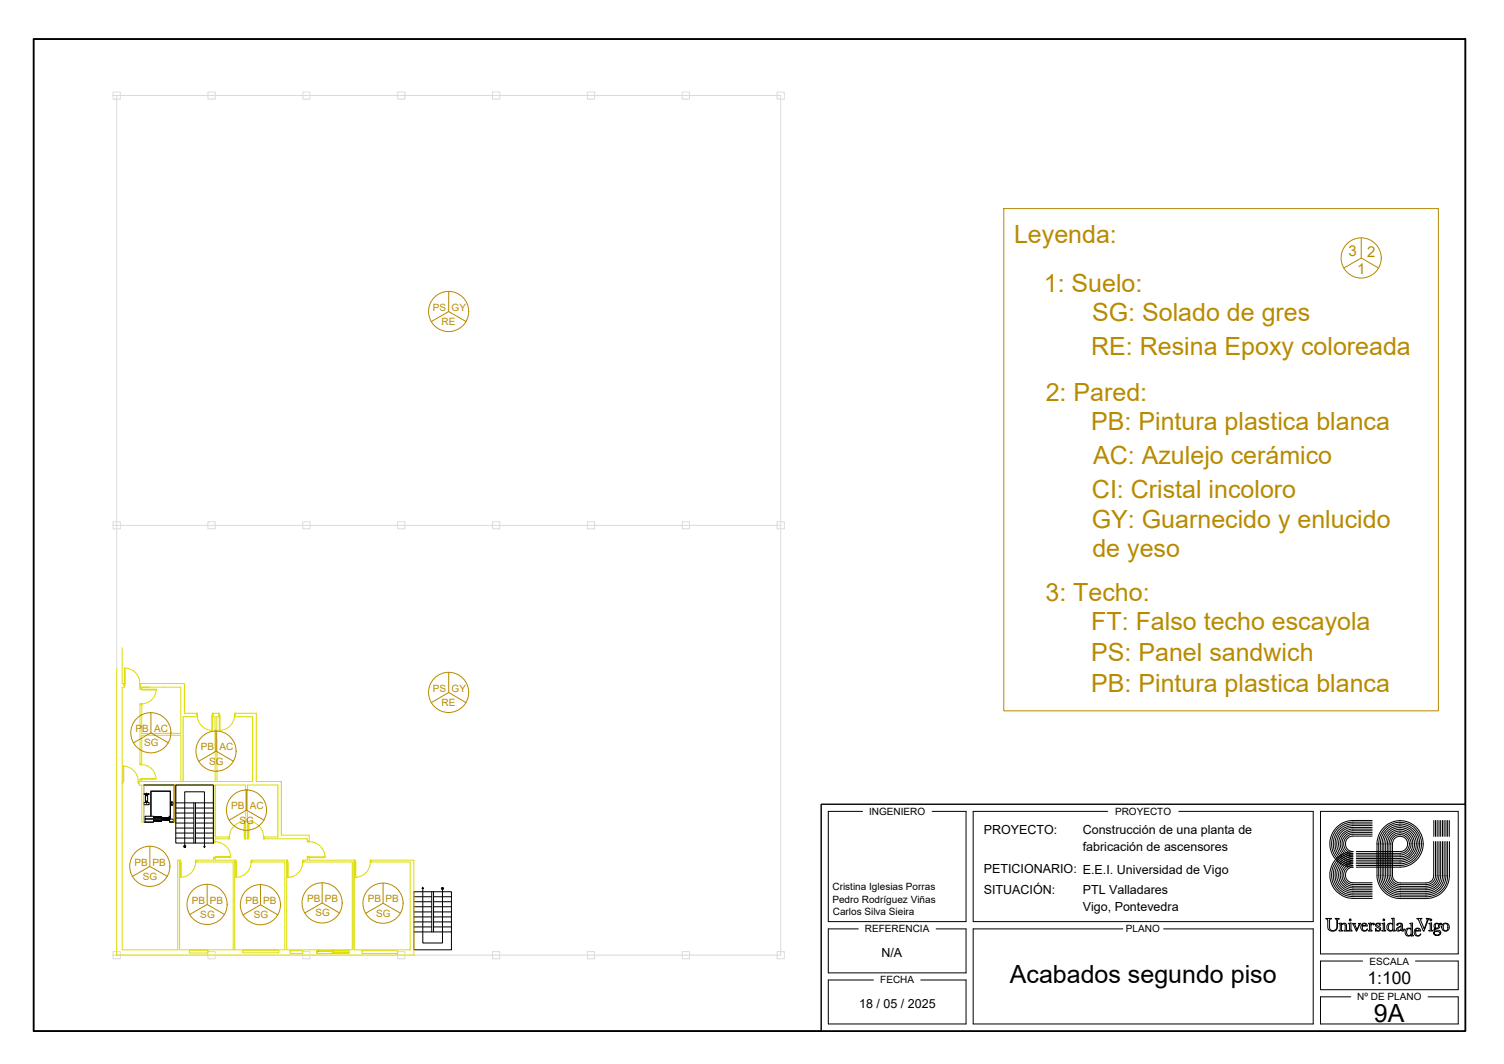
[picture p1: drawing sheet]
<svg xmlns="http://www.w3.org/2000/svg" width="420mm" height="297mm" viewBox="0 0 420 297" stroke-linecap="round" stroke-linejoin="round" font-family="sans-serif">
<!-- layer: Estructura -->
<g fill="none" stroke="#dcdcdc" stroke-width=".28">
<path d="M31.6 25.7h2v2h-2zM31.6 26.7h1M58.1 25.7h2v2h-2zM84.6 25.7h2v2h-2zM111.1 25.7h2v2h-2zM137.6 25.7h2v2h-2zM164.1 25.7h2v2h-2zM190.6 25.7h2v2h-2zM217.1 25.7h2v2h-2zM31.6 146.7h1v-120h185.5v120M31.6 145.7h2v1.9h-2zM32.6 146.7h185.5v119.9h-185.5z"/>
<path d="M58.1 145.7h2v1.9h-2zM84.6 145.7h2v1.9h-2zM111.1 145.7h2v1.9h-2zM137.6 145.7h2v1.9h-2zM164.1 145.7h2v1.9h-2zM190.6 145.7h2v1.9h-2zM217.1 145.7h2v1.9h-2zM31.6 265.7h2v2h-2zM31.6 266.6h1M58.1 265.7h2v2h-2zM84.6 265.7h2v2h-2zM111.1 265.7h2v2h-2z"/>
<path d="M137.6 265.7h2v2h-2zM164.1 265.7h2v2h-2zM190.6 265.7h2v2h-2zM217.1 265.7h2v2h-2z"/>
</g>
<g fill="none" stroke="#dd0" stroke-width=".28">
<path d="M34.5 190.8h.3v.5h-.3zM34.8 186.5a4.3 4.3 0 0 1 4.3 4.3M34.8 186.5h.2v4.3h-.2zM39.1 190.8h.2v.5h-.3zM39.1 192.2h.5v.2l-.5 .1zM39.1 196.5h.5v.3h-.5zM39.6 192.4h4.1v.2h-4.1zM43.6 192.4a4.1 4.1 0 0 1-4 4.1M54.9 199.1h.3l-.1 .5h-.2zM55.1 199.6a4.3 4.3 0 0 0 4.3 4.3M59.2 199.6h.2v4.3h-.2zM59.4 199.1h.2v.5h-.2z"/>
<path d="M61 199.1h.3v.5h-.3zM61.3 199.6h.2v4.3h-.2zM65.5 199.1h.3v.5h-.3zM65.5 199.6a4.3 4.3 0 0 1-4.3 4.3M34.1 218.2h.2l.1 .5h-.3zM34.3 213.9a4.3 4.3 0 0 1 4.3 4.3M34.3 213.9h.2v4.3h-.2zM38.6 218.2h.3v.5h-.3zM39.1 217.5h.5v.2h-.5zM39.1 213.3h.5v.2h-.5zM39.6 213.5a4 4 0 0 1 4 4M39.6 217.3h4v.2h-4z"/>
<path d="M59.6 239.3h.6v.3h-.6zM59.6 234.9h.6v.2h-.6zM60.1 235a4.3 4.3 0 0 1 4.3 4.3M60.2 239.2h4.2v.1h-4.2zM63.9 233.7h.2l.1 .5h-.3zM68.2 229.3h.2v4.4h-.2zM68.4 229.3a4.3 4.3 0 0 0-4.3 4.3M68.4 233.7h.2v.5h-.3zM69.1 233.6h.2l.1 .6h-.3zM69.3 229.3a4.3 4.3 0 0 1 4.3 4.3M69.3 229.3h.3v4.3h-.3zM73.7 233.6h.2v.6h-.3z"/>
<path d="M85.9 239.1l.5 .1v.2h-.5zM85.9 234.8h.5v.2l-.5 .1zM86.4 235a4.4 4.4 0 0 1 4.4 4.4M86.4 239.2h4.4v.2h-4.4zM50.2 240.1h.3l-.1 .6h-.2zM50.4 240.7h.2v4.2h-.2zM54.6 240.1h.3v.6h-.2zM54.7 240.6a4.3 4.3 0 0 1-4.3 4.3M65.7 240.1h.3l-.1 .6h-.2zM65.9 240.7h.2v4.2h-.2zM70.1 240.1h.3v.6h-.3zM70.1 240.6a4.3 4.3 0 0 1-4.3 4.3"/>
<path d="M80.1 240.1h.2v.6h-.2zM80.3 240.7h.2v4.3h-.2zM84.5 240.1h.3v.6h-.2zM84.6 240.7a4.3 4.3 0 0 1-4.3 4.3M98.9 240.1h.3v.6h-.3zM99.2 240.7h.2v4.2h-.2zM103.4 240.1h.3v.6h-.2zM103.5 240.6a4.3 4.3 0 0 1-4.3 4.3"/>
</g>
<g fill="none" stroke="#dd0" stroke-width=".28">
<path d="M32.6 186.7v79.9h83v-26.5h-12.2M34.1 180.8v10h.9M34.8 190.8v1h-.7v26.4h.4M39 191.3l.1 .5M39.1 190.8h12.4v8.3h3.7M39.1 191.8h11.4v13h-10.9v-8.3M39.1 191.8v.4M39.1 196.5v17M39.6 191.8v.8M59.4 199.1h1.9M65.5 199.1h6.1v19.1h7v15M34.1 218.7v46.5h15.6v-25.1h.5v25.1h15v-24.5h-10.3v-.6h4.7v-.5"/>
<path d="M38.9 218.2v1h.7v10.4h.5v-10.4l19.5-.1v15.8M39.1 217.5v.7M39.6 213.5v-8.2h10.9v12.9M39.6 217.3v.9M48.6 219.1v10.5h.5v-10.5M55.1 200.1h-4v18.1M59.2 200.1h.9v18.1h-21.5M60.1 219.1v14.6h4M60.1 219.1h8.5v14.6h-.2M60.1 219.1v14.6M61.5 200.1h-.9v18.1h10v-18.1h-5.1M78.6 218.2v15h7.8v1.8"/>
<path d="M59.6 239.6h.5v.6M64.2 234.2h-4.1v.7h-.5M68.3 234.2h1.1M69.3 233.7h-.2v-14.6h8.5v14.6h-3.9M73.6 234.2h12.3v.9M60.1 240.1h5.6l-.1 25.1h14v-24.5h-9.2v-.6h9.9M80.3 240.7h-.2v24.5h18.3v-24.5h-13.8M84.5 240.1h1.4v-1h.5v1h12.8M98.9 240.7v24.5M99.2 240.7h-.3v24.5M103.5 240.7h11.1v24.5h-15.7"/>
</g>
<!-- layer: Escaleras -->
<g fill="#000" stroke="#000" stroke-width=".28">
<path d="M42.9 228l2.2 .3v-.3zM42.9 228l2.2 .3h-2.2z"/>
<path d="M42.9 229l2.2 .3v-.3zM42.9 229l2.2 .3h-2.2z"/>
<path d="M45.1 228.3l2.3 .3v-.3zM45.1 228.3l2.3 .3h-2.3z"/>
<path d="M45.1 228.7l2.3 .3v-.3zM45.1 228.7l2.3 .3h-2.3z"/>
<path d="M51.4 236.4l.2-.1zM51.6 236.3l.1 .2h-.2zM51.6 236.3l.1 .2 .1-.1z"/>
<path d="M51.6 236.1v.2l.1-.2zM51.4 236.2l.2 .1zM51.4 236.2v.2l.2-.1z"/>
<path d="M51.6 236.3l.2 .1zM51.7 236.1l-.1 .2z"/>
<path d="M123.4 247.9v.2l.2-.1zM123.4 248.1l.2-.1z"/>
<path d="M123.6 248l.1 .2zM123.6 248l.2 .1-.1 .1zM123.6 248l.2 .1z"/>
<path d="M123.7 247.8l-.1 .2zM123.5 247.8h.2l-.1 .2zM123.5 247.8l.1 .2z"/>
</g>
<g fill="none" stroke="#000" stroke-width=".28">
<path d="M49.1 219.1h10.5v16.3h-10.5zM40.1 221.6h1.6v.2h-1.6zM40.1 224.1h1.6v.5h-1.6zM40.6 221.9h.6v2h-.6zM40.9 221.4v.8M40.9 223.5v.8M42.1 227.9v-7.1h5.5v7.1M42.2 227.9v-7h5.3v7M42.9 229.6h-2.8v-10.5h8.5v10.5h-1.2M42.9 228h2.2v.3h-2.2zM42.9 229h2.2v.3h-2.2zM42.9 228l-2.4-.1v.7h4.6"/>
<path d="M45.1 228.7h2.3v.3h-2.3zM45.1 228.3h2.3v.3h-2.3zM45.1 228.7h-4.6v.8h2.4v-.2M47.2 227.9h.4v.7h-.2zM47.4 228.7h1v.7h-1zM47.9 223.9h.4v.9h-.4zM49.1 224.1h10.5M49.1 234h5M49.1 232.6h5M49.1 231.2h5M49.1 229.8h5M49.1 228.4h5"/>
<path d="M49.1 227h5M49.1 225.6h5M51.6 236.3v-15.2h5.5v15.2M54.1 224.1v11.3M54.6 224.1v11.3M54.6 234h5M54.6 232.6h5M54.6 231.2h5M54.6 229.8h5M54.6 228.4h5M54.6 227h5M54.6 225.6h5"/>
<path d="M56.9 236.3h.4l-.2 .3zM115.6 248.9h10.5v16.3h-10.5zM115.6 250.3h5M115.6 251.7h5M115.6 253.1h5M115.6 254.6h5M115.6 256h5M115.6 257.4h5M115.6 258.8h5M118.1 248.1v15.2h5.5v-15.2M118.1 247.7l.2 .4h-.4zM120.6 248.9v11.3"/>
<path d="M121.1 248.9v11.3M121.1 250.3h5M121.1 251.7h5M121.1 253.1h5M121.1 254.6h5M121.1 256h5M121.1 257.4h5M121.1 258.8h5M115.6 260.2h10.5"/>
</g>
<path d="M89.1 265.5h.1M89.1 265.4l-.1 .1M92.8 265.4v.1M92.8 265.5h.1M93.2 265.8h.1M93.2 265.3h4.1M93.2 265.6h4M96.9 265.8h.1" fill="none" stroke="#dcdcdc" stroke-width=".28"/>
<g fill="none" stroke="#dd0" stroke-width=".28">
<path d="M52.9 265.3h5.2v.8h-5.2zM67.9 265.3h10v.7h-10zM81 265.4h3.6v.8h-3.6zM88.5 265.3h.1v.6h-.1zM88.5 265.9v.3h9v-.3M88.6 265.3h8.7M88.7 265.3l.4 .1-.1 .2h-.3zM89 265.5h.1M89.1 265.5h.1M89.1 265.4h3.7zM89.1 265.4l3.7 .1zM89.1 265.4h.1"/>
<path d="M89.1 265.6h3.7M92.7 265.4l.5-.1v.3h-.4zM92.7 265.4h.1M92.7 265.5h.1M92.8 265.5h.1M92.8 265.7h.5l-.1 .2h-.4zM93.2 265.8h.1M93.2 265.7l3.7 .1zM93.2 265.8l3.7 .1zM93.2 265.4h.1M93.2 265.3h.1M93.2 265.3v.3v-.2"/>
<path d="M93.2 265.9h3.7M93.2 265.7h3.7M93.3 265.7h.1M93.3 265.9h.1M96.9 265.8h.1M96.9 265.7h.1M96.9 265.9h.1M96.9 265.7h.4v.2h-.4zM97.3 265.8h.1M97.3 265.4h.1M97.3 265.3v.2M97.3 265.4l-.1 .2 .1-.1"/>
<path d="M97.3 265.3h.2v.6h-.2zM97.3 265.5h.1M101.1 265.4h10v.8h-10z"/>
</g>
<path d="M89 265.6h.1M92.8 265.6h.1M93.2 265.9h.1M96.9 265.9h.1" fill="none" stroke="#000" stroke-width=".28"/>
<g fill="none" stroke="#b88a00" stroke-width=".28">
<path d="M280.4 58.2h121.4v140.2h-121.4zM380.3 66.4v5.6l-4.9 2.8M380.3 72l4.8 2.8M125.3 81.4v5.6l-4.8 2.8M125.3 87l4.9 2.8M42.2 199v5.6l-4.9 2.8M125.3 187.7v5.6l-4.8 2.9M125.3 193.3l4.9 2.9M42.2 204.6l4.8 2.8M60.4 204.1v5.6l-4.9 2.8M60.4 209.7l4.8 2.8M41.9 236.2v5.7l-4.9 2.8"/>
<path d="M68.9 220.5v5.7l-4.9 2.8M68.9 226.2l4.8 2.8M41.9 241.9l4.8 2.8M57.9 246.9v5.6l-4.9 2.8M57.9 252.5l4.8 2.8M72.8 247v5.6l-4.9 2.8M72.8 252.6l4.8 2.8M90 246.5v5.6l-4.9 2.8M90 252.1l4.9 2.8M107 246.5v5.7l-4.8 2.8M107 252.2l4.9 2.8"/>
<circle cx="380.3" cy="72" r="5.6"/>
<circle cx="125.3" cy="87" r="5.6"/>
<circle cx="125.3" cy="193.3" r="5.6"/>
<circle cx="42.1" cy="204.6" r="5.6"/>
<circle cx="60.3" cy="209.7" r="5.6"/>
<circle cx="68.9" cy="226.2" r="5.6"/>
<circle cx="41.8" cy="241.9" r="5.6"/>
<circle cx="57.8" cy="252.5" r="5.6"/>
<circle cx="72.7" cy="252.6" r="5.6"/>
<circle cx="90" cy="252.1" r="5.6"/>
<circle cx="107" cy="252.1" r="5.6"/>
</g>
<!-- layer: Ventana grafica 1 -->
<path d="M9.4 10.9h400v213.6h-180v63.4h-220zM368.9 226.5v39.8M407.4 226.5v39.8" fill="none" stroke="#000" stroke-width=".28"/>
<!-- layer: Borde Formato -->
<path d="M9.4 10.9h400v277h-400z" fill="none" stroke="#000" stroke-width=".51"/>
<!-- layer: Cajetin.Lineas -->
<path d="M241 226.5h-9.6v30.8h38.5v-30.8h-9.5M309.4 226.5h-37.5v30.8h95v-30.8h-37.6M368.9 226.5h38.5M409.4 224.5h-180v63.4M239.8 259.3h-8.4v12.3h38.5v-12.3h-8.4M313.7 259.3h-41.8v26.6h95v-26.6h-41.8M244 273.6h-12.6v12.3h38.5v-12.3h-12.7M368.9 266.3h38.5M377.4 278.3h-8.5v7.6h38.5v-7.6h-8.5M380.7 268.3h-11.8v8h38.5v-8h-12" fill="none" stroke="#000" stroke-width=".28"/>
<!-- layer: 0 -->
<g fill="none" stroke="#000" stroke-width=".28">
<path d="M378 229.1h5.3M378 237.7a6.5 6.5 0 0 0-6.5 6.6 6.5 6.5 0 0 0 6.5 6.5M378 229.1a6.5 6.5 0 0 0-6.5 6.5 6.5 6.5 0 0 0 6.5 6.5M378.9 238.7h12.3M383.3 229.5h-5.3a6.1 6.1 0 0 0-6 6.1 6.1 6.1 0 0 0 6 6 2.65 2.65 0 0 0-2.6 2.7 2.65 2.65 0 0 0 2.6 2.6h5.3M383.3 230h-5.3a5.5 5.5 0 0 0-5.5 5.6 5.5 5.5 0 0 0 5.5 5.5 3.2 3.2 0 0 0-3.1 3.2 3.2 3.2 0 0 0 3.1 3.1h5.3M383.3 230.5h-5.3a5.1 5.1 0 0 0-5 5.1 5.1 5.1 0 0 0 5 5.1 3.6 3.6 0 0 0-3.6 3.6 3.6 3.6 0 0 0 3.6 3.6h5.3M383.3 231h-5.3a4.6 4.6 0 0 0-4.6 4.6 4.6 4.6 0 0 0 4.6 4.5 4.1 4.1 0 0 0-4.1 4.2 4.1 4.1 0 0 0 4.1 4.1h5.3M383.3 231.5h-5.3a4.1 4.1 0 0 0-4.1 4.1 4.1 4.1 0 0 0 4.1 4.1 4.6 4.6 0 0 0-4.6 4.6 4.6 4.6 0 0 0 4.6 4.6h5.3M383.3 231.9h-5.3a3.6 3.6 0 0 0-3.6 3.7 3.6 3.6 0 0 0 3.6 3.6 5.1 5.1 0 0 0-5 5.1 5.1 5.1 0 0 0 5 5h5.3M383.3 232.4h-5.3a3.1 3.1 0 0 0-3.1 3.2 3.1 3.1 0 0 0 3.1 3.1 5.6 5.6 0 0 0-5.5 5.6 5.6 5.6 0 0 0 5.5 5.5h5.3M383.3 232.9h-5.3a2.67 2.67 0 0 0-2.6 2.7 2.67 2.67 0 0 0 2.6 2.6 6 6 0 0 0-6 6.1 6 6 0 0 0 6 6h5.3"/>
<path d="M383.3 233.4h-5.3a2.16 2.16 0 0 0-2.1 2.2 2.16 2.16 0 0 0 2.1 2.1M384.7 235.5v8.9a6.5 6.5 0 0 0 6.5 6.5h7.2a6.4 6.4 0 0 0 6.5-6.4M385.1 235.5v8.9M385.6 235.5v8.9M386.1 235.5v8.9M386.6 235.5v8.9M387.1 235.5v8.9M387.6 235.7a3.6 3.6 0 0 1 3.5-3.7 3.6 3.6 0 0 1 3.6 3.5 3.6 3.6 0 0 1-3.5 3.7h-12.3M387.6 235.5v8.9a3.5 3.5 0 0 0 3.6 3.5h7.2a3.5 3.5 0 0 0 3.6-3.4M388 235.5v8.9a3.1 3.1 0 0 0 3.2 3.1l7.2-.1a2.91 2.91 0 0 0 3.1-2.9M388.5 235.5v8.9a2.54 2.54 0 0 0 2.7 2.6h7.2a2.54 2.54 0 0 0 2.6-2.5M389 235.5v8.9a2.17 2.17 0 0 0 2.2 2.1h7.2a2.03 2.03 0 0 0 2.1-2"/>
<path d="M391.1 229.1a6.5 6.5 0 0 1 6.5 6.6M391.2 229.1a6.5 6.5 0 0 0-6.5 6.6M393.2 235.6a2.12 2.12 0 0 0-2.1-2.1 2.12 2.12 0 0 0-2.1 2.2M393.2 235.5a2.1 2.1 0 0 1-2 2.2h-12.3M393.7 235.6a2.6 2.6 0 0 0-2.6-2.6 2.6 2.6 0 0 0-2.6 2.7M393.7 235.5a2.68 2.68 0 0 1-2.5 2.7h-12.3M394.2 235.6a3.1 3.1 0 0 0-3.1-3.1 3.1 3.1 0 0 0-3.1 3.2M394.2 235.5a3.1 3.1 0 0 1-3.1 3.2M395.2 235.5a4.1 4.1 0 0 1-4 4.2h-12.3M395.2 235.6a4 4 0 0 0-4.1-4.1 4 4 0 0 0-4 4.2M395.6 235.5a4.6 4.6 0 0 1-4.5 4.6M395.6 235.6a4.5 4.5 0 0 0-4.5-4.6 4.5 4.5 0 0 0-4.5 4.7"/>
<path d="M396.2 235.5a5.1 5.1 0 0 1-5.1 5.2M396.2 235.6a5 5 0 0 0-5.1-5.1 5 5 0 0 0-5 5.2M396.6 235.5a5.5 5.5 0 0 1-5.5 5.6M396.6 235.6a5.5 5.5 0 0 0-5.5-5.5 5.5 5.5 0 0 0-5.5 5.6M397.1 235.5a6 6 0 0 1-6 6.1M397.1 235.6a6 6 0 0 0-6-6 6 6 0 0 0-6 6.1M397.6 235.5a6.6 6.6 0 0 1-6.5 6.6M400.5 234.9v9.6M400.6 229.1v4.4M401 229.1v4.4M401 234.9v9.6M401.5 229.1v4.4"/>
<path d="M401.5 234.9v9.6M402 229.1v4.4M402 234.9v9.6M402.5 229.1v4.4M402.5 234.9v9.6M403 229.1v4.4M403 234.9v9.6M403.4 229.1v4.4M403.4 234.9v9.6M403.9 229.1v4.4M403.9 234.9v9.6M404.4 234.9v9.6a5.9 5.9 0 0 1-6 5.8h-7.2a6 6 0 0 1-6.1-6"/>
<path d="M404.4 229.1v4.4M404.9 229.1v4.4M404.9 234.9v9.6M370.4 256.4h1.5l-.5 .4v2a1.02 1.02 0 0 0 1.1 1 1.02 1.02 0 0 0 1-1.1v-1.7a.36 .36 0 0 0-.1-.3 .36 .36 0 0 0-.4-.1v-.2h1.1l-.5 .6v1.7a1.37 1.37 0 0 1-1.2 1.3 1.37 1.37 0 0 1-1.5-1.1v-2.1zM374.1 257.8l.6-.1v.4a.76 .76 0 0 1 .9-.4 .76 .76 0 0 1 .6 .7v1.2l.3 .3h-1l.3-.2v-1.3a.53 .53 0 0 0-.5-.5 .53 .53 0 0 0-.6 .4v1.3l.4 .3h-1l.3-.3v-1.4zM376.7 257.8l.7-.1v2l.3 .2h-1.1l.4-.3v-1.6zM377 256.7h.4v.3h-.4zM377.8 257.8h.9l-.2 .3 .6 1.4 .6-1.3-.2-.4h.6l-1.1 2.2zM378 242.1a2.18 2.18 0 0 0-2.1 2.2 2.18 2.18 0 0 0 2.1 2.2h5.3M378 250.8h5.3M378.9 242.1h12.3M378.9 240.1h12.3"/>
<path d="M378.9 240.7h12.3M378.9 241.1h12.3M378.9 241.6h12.3M380.4 258a.84 .84 0 0 1 1-.3 .84 .84 0 0 1 .6 .8h-1.4v.4a.76 .76 0 0 0 .7 .9l.7-.4a1.05 1.05 0 0 1-1.6 .3 1.05 1.05 0 0 1 0-1.7zM380.7 258a.46 .46 0 0 1 .6-.2 .46 .46 0 0 1 .3 .6h-1zM382.3 257.8l.6-.1 .1 .5a.47 .47 0 0 1 .4-.5 .47 .47 0 0 1 .5 .4l-.2 .1-.2-.3-.5 .4v1.3l.3 .3h-1l.3-.3v-1.6zM384.4 257.9l.5-.2 .5 .2 .2-.2v.7a.59 .59 0 0 0-1-.4v.3a1.2 1.2 0 0 1 1.1 1.3l-.4 .3-.8-.2-.2 .3v-.8a.64 .64 0 0 0 .5 .6 .64 .64 0 0 0 .6-.3l-.1-.3-.9-.6-.1-.3zM385.6 244.3a5.6 5.6 0 0 0 5.6 5.6h7.2a5.5 5.5 0 0 0 5.5-5.4M386.1 257.8l.7-.1v2l.3 .2h-1.1l.4-.2v-1.7zM386.1 244.3a5 5 0 0 0 5.1 5.1h7.2a4.9 4.9 0 0 0 5-4.9M386.4 256.7h.4v.3h-.4zM386.6 244.3a4.6 4.6 0 0 0 4.6 4.6h7.2a4.5 4.5 0 0 0 4.6-4.4"/>
<path d="M387.1 244.3a4 4 0 0 0 4.1 4.1h7.2a3.9 3.9 0 0 0 4.1-3.9M388 258.1l.7-.3 .4 .4v1.2l-.4 .4-.5-.1a1.24 1.24 0 0 1-.2-1.6zM388.8 256.4l.7-.1v3.1l.3 .5-.6 .1-.1-.4a1.03 1.03 0 0 1-1.5 0 1.03 1.03 0 0 1 0-1.4l.8-.5 .7 .3v-1.3zM390.2 258a.86 .86 0 0 1 1-.3 .86 .86 0 0 1 .6 .8v1.2l.4-.2a.38 .38 0 0 1-.4 .5 .38 .38 0 0 1-.4-.4 .7 .7 0 0 1-.7 .4 .7 .7 0 0 1-.6-.6l1.3-.9v-.5a.53 .53 0 0 0-.6-.2 .53 .53 0 0 0-.4 .5h-.2zM390.6 259.2l.8-.6v.8a.47 .47 0 0 1-.4 .4 .47 .47 0 0 1-.5-.4zM392.3 259.5h.1M393.1 259.5l.6-.3 .5 .4v1.2l-.3 .3a.91 .91 0 0 1-1-.5 .91 .91 0 0 1 .2-1.1zM393.9 257.8l.7-.1v3.3l.3 .2-.6 .2-.1-.4a1.05 1.05 0 0 1-1.5 .1 1.05 1.05 0 0 1 0-1.5 .94 .94 0 0 1 1.5-.2v-1.3zM395.4 259.4a.87 .87 0 0 1 .9-.2 .87 .87 0 0 1 .6 .7h-1.4v.4a.76 .76 0 0 0 .5 .9 .76 .76 0 0 0 .9-.4 1.04 1.04 0 0 1-1.5 .3 1.04 1.04 0 0 1-.2-1.5zM395.6 259.4a.46 .46 0 0 1 .6-.2 .46 .46 0 0 1 .3 .6h-1zM395.9 256.4h1.4l-.5 .4 1.1 2.6 .8-2.5-.3-.5h.9l-1.5 3.6h-.2l-1.4-3.3zM399.2 257.8l.7-.1v1.9l.4 .3h-1.1l.3-.3v-1.6z"/>
<path d="M399.5 256.7h.4v.3h-.4zM400.8 257.9a.93 .93 0 0 1 1.2 .1l.5-.3 .3 .2-.7 .1a.85 .85 0 0 1-.1 1 .85 .85 0 0 1-.9 .3l-.2 .3 1.1 .1a.7 .7 0 0 1 .5 .7 .7 .7 0 0 1-.5 .7h-.5a.78 .78 0 0 1-1-.8l.3-.1a.71 .71 0 0 0 .6 .9 .71 .71 0 0 0 .8-.8l-1.6-.5v-.3l.4-.3-.4-.5zM401.1 258l.1-.1a.62 .62 0 0 1 .7 .6 .62 .62 0 0 1-.7 .6l-.2-.3zM403.4 258a.63 .63 0 0 1 .6-.1 .63 .63 0 0 1 .5 .5 1.1 1.1 0 0 1-.7 1.5 1.24 1.24 0 0 1-.4-1.9z"/>
<circle cx="403.9" cy="258.8" r="1.11"/>
</g>
<g font-size="7" fill="#b88a00">
<text x="283.3" y="67.8">Leyenda:</text>
<text x="291.6" y="81.4">1: Suelo:</text>
<text x="305.1" y="89.6">SG: Solado de gres</text>
<text x="304.8" y="99">RE: Resina Epoxy coloreada</text>
<text x="292.1" y="112">2: Pared:</text>
<text x="304.8" y="120.1">PB: Pintura plastica blanca</text>
<text x="305.4" y="129.5">AC: Azulejo cerámico</text>
<text x="305.1" y="139.1">CI: Cristal incoloro</text>
<text x="305" y="147.3">GY: Guarnecido y enlucido</text>
<text x="305.2" y="155.6">de yeso</text>
<text x="292.1" y="167.8">3: Techo:</text>
<text x="304.8" y="175.9">FT: Falso techo escayola</text>
<text x="304.8" y="184.6">PS: Panel sandwich</text>
<text x="304.8" y="193.1">PB: Pintura plastica blanca</text>
</g>
<g font-size="7">
<text x="282.1" y="274.4">Acabados segundo piso</text>
<text x="383.8" y="285.3">9A</text>
</g>
<text font-size="4.9" x="382" y="274.8">1:100</text>
<g font-size="4.2" fill="#b88a00">
<text x="376.7" y="71.6">3</text>
<text x="381.9" y="71.6">2</text>
<text x="379.1" y="76.5">1</text>
</g>
<g font-size="3.5">
<text x="274.8" y="232.8">PROYECTO:</text>
<text x="302.5" y="232.7">Construcción de una planta de</text>
<text x="302.5" y="237.6">fabricación de ascensores</text>
<text x="274.8" y="243.8">PETICIONARIO: E.E.I. Universidad de Vigo</text>
<text x="274.8" y="249.5">SITUACIÓN:</text>
<text x="302.5" y="249.5">PTL Valladares</text>
<text x="302.5" y="254.5">Vigo, Pontevedra</text>
<text x="246.3" y="267.2">N/A</text>
<text x="240" y="281.5">18 / 05 / 2025</text>
</g>
<g font-size="2.8" fill="#b88a00">
<text x="120.9" y="86.8">PS</text>
<text x="126.2" y="86.8">GY</text>
<text x="123.4" y="90.7">RE</text>
<text x="120.9" y="193.1">PS</text>
<text x="123.4" y="197.1">RE</text>
<text x="126.2" y="193.1">GY</text>
<text x="37.9" y="204.3">PB</text>
<text x="40.3" y="208.4">SG</text>
<text x="43.1" y="204.3">AC</text>
<text x="56.1" y="209.5">PB</text>
<text x="61.3" y="209.5">AC</text>
<text x="58.4" y="213.5">SG</text>
<text x="64.6" y="225.9">PB</text>
<text x="69.8" y="226">AC</text>
<text x="66.9" y="230">SG</text>
<text x="37.6" y="241.6">PB</text>
<text x="39.9" y="245.7">SG</text>
<text x="42.6" y="241.6">PB</text>
<text x="85.8" y="251.8">PB</text>
<text x="90.7" y="251.8">PB</text>
<text x="102.7" y="251.9">PB</text>
<text x="107.7" y="251.9">PB</text>
<text x="53.6" y="252.3">PB</text>
<text x="56" y="256.3">SG</text>
<text x="58.6" y="252.3">PB</text>
<text x="68.5" y="252.3">PB</text>
<text x="70.9" y="256.4">SG</text>
<text x="73.5" y="252.3">PB</text>
<text x="88.1" y="255.8">SG</text>
<text x="105.1" y="256">SG</text>
</g>
<g font-size="2.8">
<text x="242.8" y="227.5">INGENIERO</text>
<text x="311.5" y="227.5">PROYECTO</text>
<text x="232.6" y="248.6">Cristina Iglesias Porras</text>
<text x="232.5" y="252.2">Pedro Rodríguez Viñas</text>
<text x="232.7" y="255.5">Carlos Silva Sieira</text>
<text x="241.6" y="260.3">REFERENCIA</text>
<text x="314.5" y="260.3">PLANO</text>
<text x="382.6" y="269.3">ESCALA</text>
<text x="245.9" y="274.6">FECHA</text>
<text x="379.2" y="279.3">Nº DE PLANO</text>
</g>
</svg>
